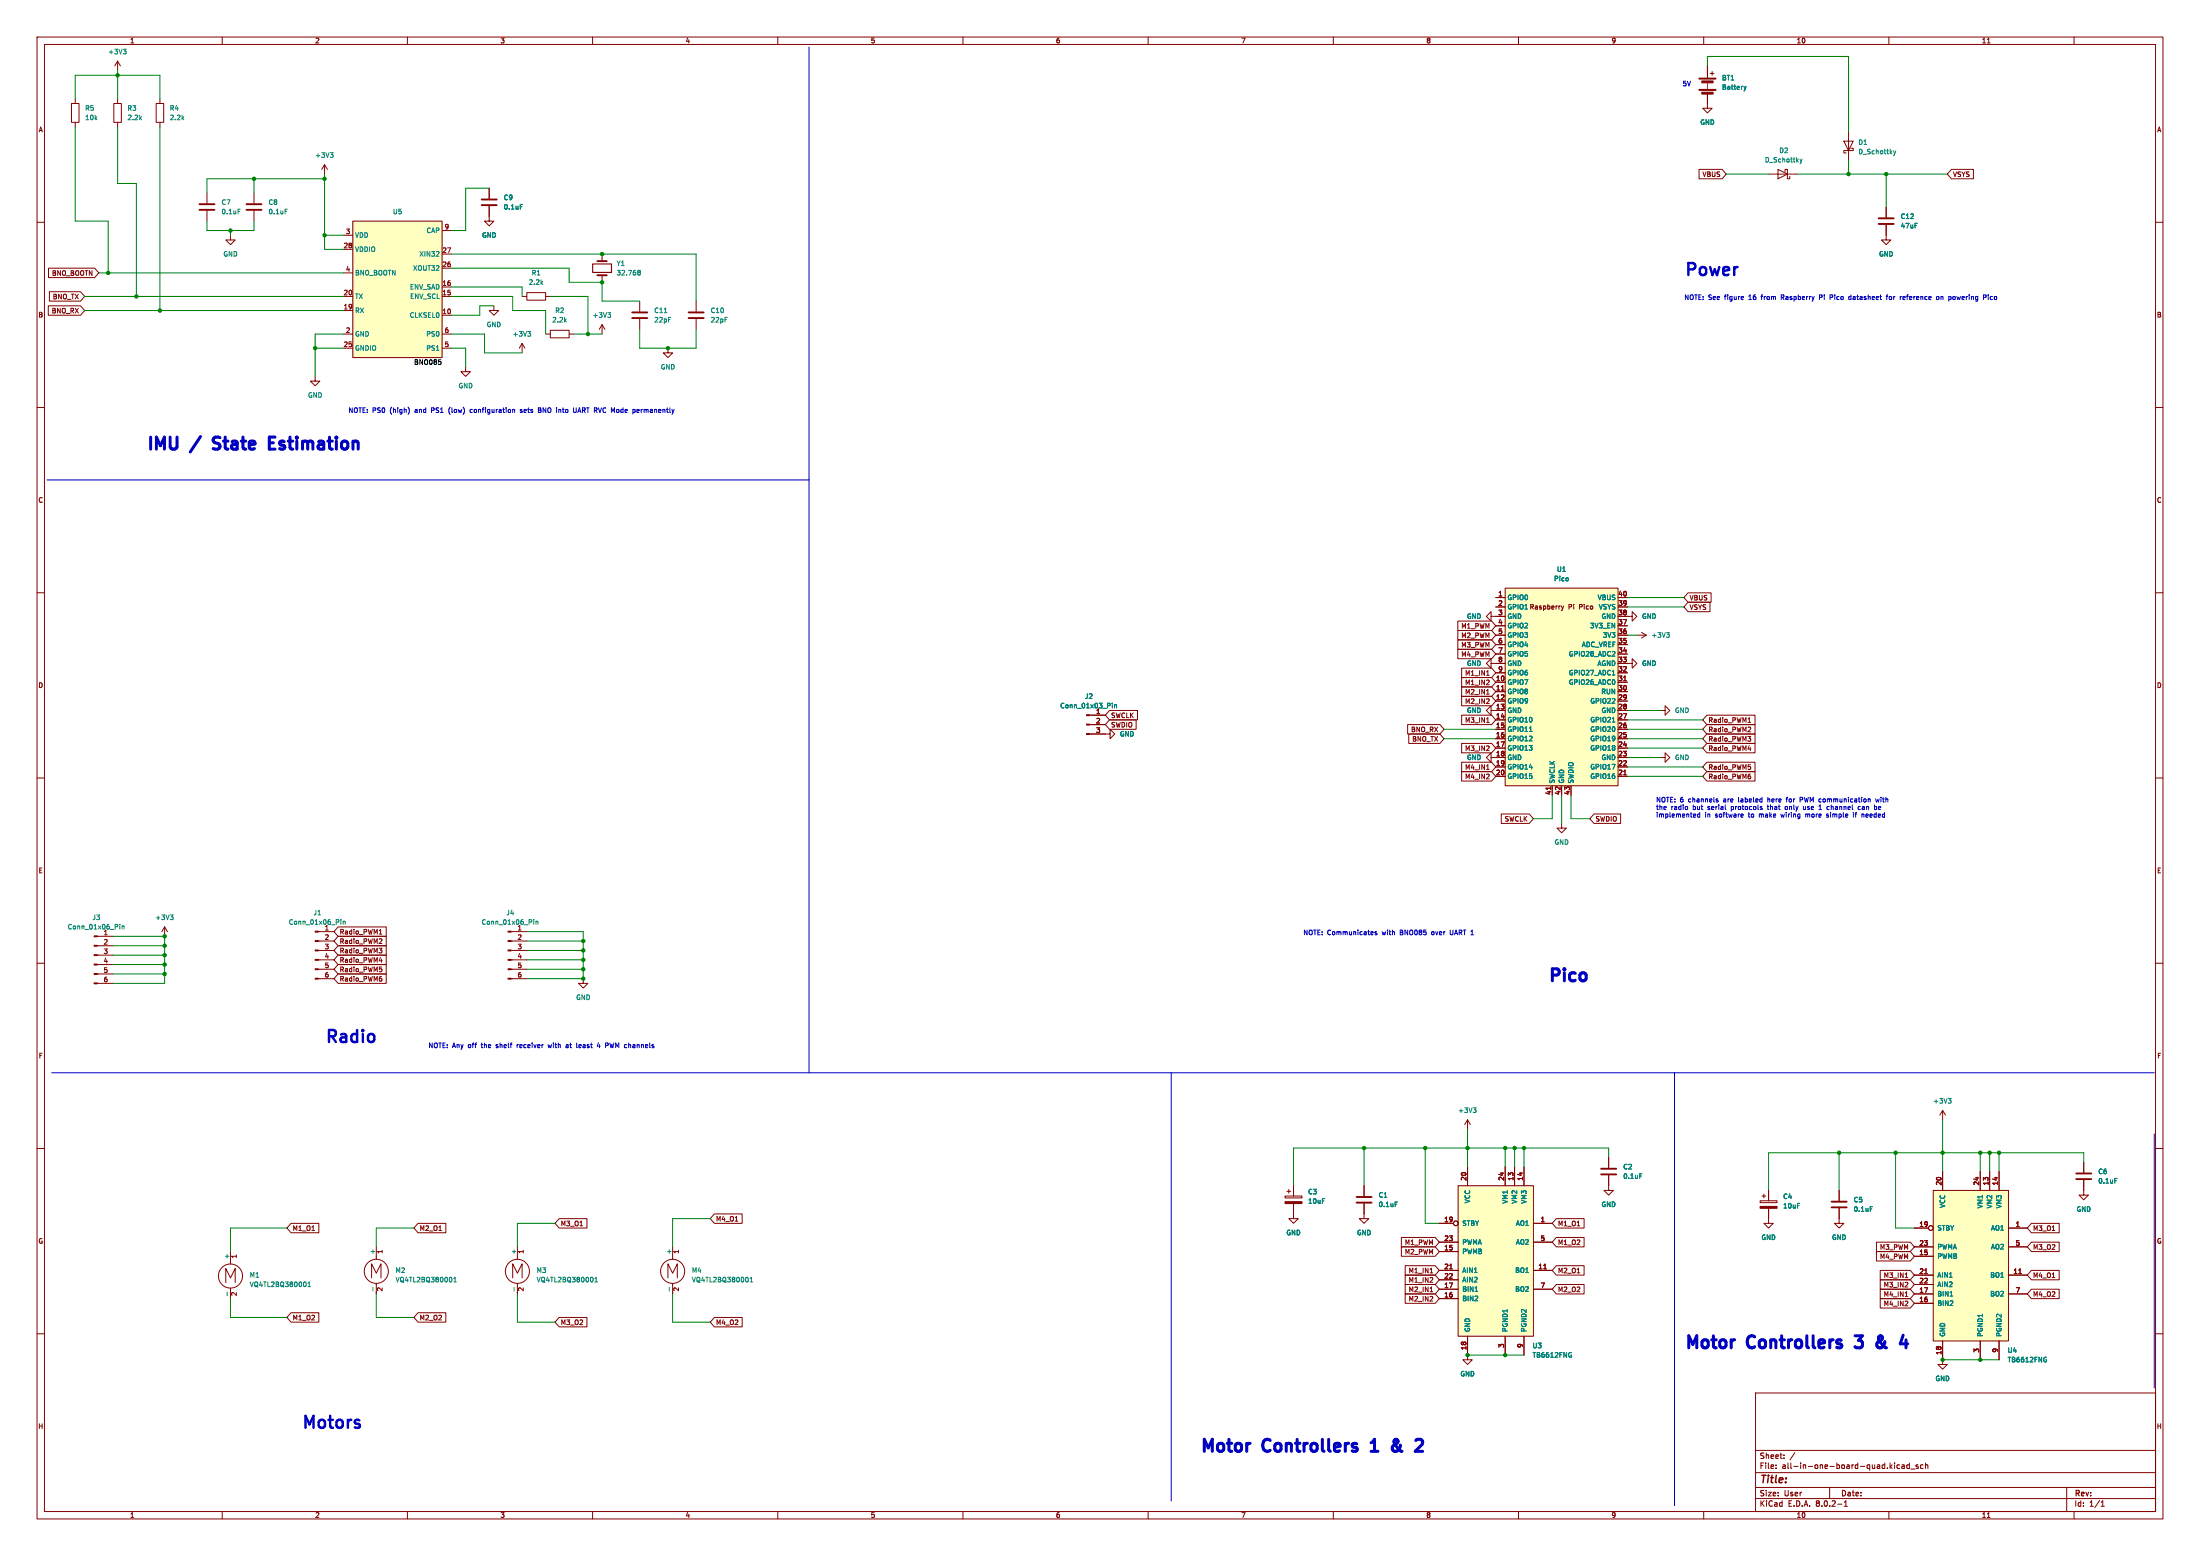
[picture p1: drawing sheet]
<svg xmlns="http://www.w3.org/2000/svg" width="594mm" height="420mm" viewBox="0 0 594 420" stroke-linecap="round" stroke-linejoin="round" font-family="sans-serif">
<g fill="none" stroke="#840000" stroke-width=".27">
<path d="M10 10h574v400h-574zM12 12h570v396h-570zM60 10v2M110 10v2M160 10v2M210 10v2M260 10v2M310 10v2M360 10v2M410 10v2M460 10v2M510 10v2"/>
<path d="M536.6 11.6h.7M560 10v2M10 60h2M582 60h2M10 110h2M582 110h2M10 160h2M582 160h2M439.4 179.1h1.3v-1.3l1.3 1.3-1.3 1.2v-1.2M439.4 166.4h1.3v-1.3l1.3 1.3-1.3 1.2v-1.2M442 171.5h2.5M443.2 170.7l1.3 .8"/>
<path d="M444.5 171.5l-1.3 .7M294.2 198.1h5.5v-1.2l1.3 1.2-1.3 1.3v-1.3M294.2 195.6h4.2M294.2 193h4.2M448.3 191.8h1.3v-1.3l1.2 1.3-1.2 1.2v-1.2M10 210h2M448.3 204.5h1.3v-1.3l1.2 1.3-1.2 1.2v-1.2M582 210h2M10 260h2M44.4 250.2l-.7 1.3M44.4 250.2v2.5M44.4 250.2l.8 1.3"/>
<path d="M582 260h2M157.5 264.2v1.2h1.2l-1.2 1.3-1.3-1.3h1.3M10 310h2M562.6 318.5v4.1h1.3l-1.3 1.3-1.3-1.3h1.3M562.6 313.7v2.8M582 310h2M62.2 337.8v3.4M101.6 336.6v3.3M139.7 336.6v3.3M61 346.2v-3.8l1.2 2.5 1.3-2.5v3.8M62.2 347.7v2.8M100.3 344.9v-3.8l1.3 2.6 1.3-2.6v3.8"/>
<path d="M101.6 346.4v2.9M138.4 344.9v-3.8l1.3 2.6 1.3-2.6v3.8M139.7 346.4v2.9M10 360h2M474 376h108v32h-108zM582 360h2M474 397.5h108M474 391.5h108M479.5 396.2v.2M479.5 395.4v.2M481.7 393.5v.2M481.7 392.7v.2"/>
<path d="M484.6 392.1l-1.3 1.9M511.5 394.9v.1M511.5 395.4v1M512.9 395.4h-.4l-.3 .3 .1 .6h.6M513.5 395.4h.6l.1 1M514.2 395.7l-.7 .3 .2 .4 .5-.1M515.5 395.4h-.4l-.3 .3 .2 .6h.5M515.5 394.9v1.5M515.9 396.5h1.1M517.9 395.4h-.4l-.2 .2 .1 .2 .5 .1v.4h-.6M519.2 395.4h-.4l-.3 .3 .2 .6h.5M519.9 395.5l.6-.1v1"/>
<path d="M519.9 394.9v1.5M60 408v2M110 408v2M160 408v2M210 408v2M260 408v2M310 408v2M360 408v2M410 408v2M460 408v2M474 404.5h108M474 401.5h108"/>
<path d="M494 401.5v3M496.2 406h1.1M498 406.6h.8M498 405.5l.4-.4v1.5M510 408v2M536.6 409.6h.7M558 401.5v6.5M560 408v2M567.3 406.6h.9M567.3 405.5l.4-.4v1.5"/>
<circle cx="62.2" cy="344.4" r="3.3"/>
<circle cx="101.6" cy="343.2" r="3.3"/>
<circle cx="139.7" cy="343.2" r="3.3"/>
</g>
<g fill="#840000" stroke="#840000" stroke-width=".27">
<path d="M293.4 198h.8v.2h-.8z"/>
<path d="M293.4 195.5h.8v.2h-.8z"/>
<path d="M293.4 192.9h.8v.3h-.8z"/>
</g>
<g fill="none" stroke="#008484" stroke-width=".27">
<path d="M449.9 170.8h.8l-.4 .4M450.5 171.2l.2 .3-.2 .5M300.3 189.8v.1M300.3 190.2v.9M300.9 190.2v.9M300.9 190.4l.5-.1 .1 .8M46 247h.7l-.4 .4M46.5 247.4l.2 .3-.2 .5M571 318.1h.6M61.3 348.8v.9M82.6 346.3v.7M83.1 347.3h.8"/>
<path d="M83.1 346.4l.4-.4v1.3M100.7 347.5v1M122 345v.8M122.5 346h.7M122.5 345.1l.4-.4v1.3M138.8 347.5v1M160.1 345v.8M160.6 346h.7M160.6 345.1l.4-.4v1.3"/>
</g>
<path d="M560.6 318.3h4M560.6 316.7h4" fill="none" stroke="#840000" stroke-width=".51"/>
<path d="M522 321.3h20.3v40.7h-20.3z" fill="#ffffc2"/>
<g fill="none" stroke="#840000" stroke-width=".27">
<path d="M132.1 55.6v4.1h1.2l-1.2 1.3-1.3-1.3h1.3M132.1 50.8v2.8M142.2 79h5.1v2h-5.1zM141 80h1.2M147.3 80h1.3M402.6 179.1v-1.3l-1.3 1.3 1.3 1.2v-1.2h1.3M86 259.1h4.2M86 256.5h4.2M86 254h4.2M86 251.5h4.2M138 259.1h4.2M138 256.5h4.2"/>
<path d="M138 254h4.2M138 251.5h4.2M86 264.2h4.2M86 261.6h4.2M138 264.2h4.2M138 261.6h4.2M524.5 299.7v2.6M524.5 299.7l-.8 1.3M524.5 299.7l.8 1.3M524.5 316.2v5.1M534.7 316.2v5.1M537.2 316.2v5.1"/>
<path d="M539.7 316.2v5.1M475.2 324.1h4.6v.5h-4.6zM475.7 322.8h1.1M476.2 322.3v1M477.5 326.1v4.1h1.3l-1.3 1.3-1.3-1.3h1.3M477.5 321.3v2.8M496.6 326.1v4.1h1.2l-1.2 1.3-1.3-1.3h1.3M496.6 321.3v2.8M516.9 331.5h3.8M516.9 339.1h5.1M516.9 336.6h5.1M522 321.3h20.3v40.7h-20.3z"/>
<path d="M542.3 331.5h5.1M542.3 336.6h5.1M516.9 344.2h5.1M516.9 351.8h5.1M516.9 349.3h5.1M516.9 346.7h5.1M519.7 343.8h.7M542.3 344.2h5.1M542.3 349.3h5.1M545.1 343.8h.7M524.5 362v6.3h1.3l-1.3 1.3-1.3-1.3h1.3M534.7 362v5"/>
<path d="M539.7 362v5"/>
<circle cx="521.3" cy="331.5" r=".63"/>
</g>
<g fill="none" stroke="#008484" stroke-width=".27">
<path d="M140.5 55.2h.6M92 248.2v.2M92 248.7v.8M92.6 248.8l.5-.1 .1 .8M92.6 248.7v.8M144.1 248.2v.2M144.1 248.7v.8M144.7 248.7v.8M144.7 248.8l.5-.1 .1 .8M526 296.5h.8l-.4 .5M526.6 297l.2 .2-.2 .6M505 325.7h.6"/>
<path d="M526.5 349.8h.8M552.2 366.3l.3 .1M552.3 367.1h.3v.4l-.3 .1"/>
</g>
<path d="M130 53.8h4.1M130 55.4h4.1M494.5 325.9h4.1M494.5 324.4h4.1" fill="none" stroke="#840000" stroke-width=".51"/>
<g fill="#840000" stroke="#840000" stroke-width=".27">
<path d="M475.2 325.6h4.6v.5h-4.6z"/>
<path d="M137.2 264h.8v.3h-.8z"/>
<path d="M137.2 261.5h.8v.2h-.8z"/>
<path d="M137.2 259h.8v.2h-.8z"/>
<path d="M137.2 256.4h.8v.3h-.8z"/>
<path d="M137.2 253.9h.8v.2h-.8z"/>
<path d="M137.2 251.3h.8v.3h-.8z"/>
<path d="M85.1 264h.9v.3h-.9z"/>
<path d="M85.1 261.5h.9v.2h-.9z"/>
<path d="M85.1 259h.9v.2h-.9z"/>
<path d="M85.1 256.4h.9v.3h-.9z"/>
<path d="M85.1 253.9h.9v.2h-.9z"/>
<path d="M85.1 251.3h.9v.3h-.9z"/>
</g>
<path d="M95.2 59.7h24.2v36.8h-24.2z" fill="#ffffc2"/>
<g fill="none" stroke="#840000" stroke-width=".27">
<path d="M95.2 59.7h24.2v36.8h-24.2zM92.7 67.3h2.5M92.7 63.5h2.5M92.7 73.7h2.5M119.4 77.5h2.5M119.4 72.4h2.5M119.4 68.6h2.5M119.4 62.2h2.5M92.7 80h2.5M92.7 83.8h2.5M92.7 90.2h2.5M92.7 94h2.5"/>
<path d="M119.4 85.1h2.5M119.4 80h2.5M119.4 90.2h2.5M119.4 94h2.5M402.6 166.4v-1.3l-1.3 1.3 1.3 1.2v-1.2h1.3M402.6 191.8v-1.3l-1.3 1.3 1.3 1.2v-1.2h1.3M349.2 327.7v1.2h1.3l-1.3 1.3-1.2-1.3h1.2M368.3 324.9v4h1.3l-1.3 1.3-1.3-1.3h1.3M368.3 320v2.8"/>
</g>
<path d="M118.4 97.1h.6M119 97.6v.7" fill="none" stroke="#000" stroke-width=".27"/>
<path d="M366.3 324.6h4M366.3 323.1h4" fill="none" stroke="#840000" stroke-width=".51"/>
<path d="M376.7 324.4h.6" fill="none" stroke="#008484" stroke-width=".27"/>
<path d="M406.4 158.8h30.5v53.3h-30.5z" fill="#ffffc2"/>
<g fill="none" stroke="#840000" stroke-width=".27">
<path d="M162.6 68.6v1.9M162.6 74.3v1.9M188 81.3v2.8M188 86.1v2.8M406.4 158.8h30.5v53.3h-30.5zM403.9 161.3h2.5M403.9 163.8h2.5M403.9 166.4h2.5M403.9 179.1h2.5M403.9 176.5h2.5M403.9 174h2.5M403.9 171.5h2.5"/>
<path d="M403.9 168.9h2.5M421.6 163.6l.3 .8M421.9 164.4l-.3 .4M422.2 163.6l-.3 .8M436.9 161.3h2.5M436.9 163.8h2.5M436.9 166.4h2.5M436.9 179.1h2.5M436.9 176.5h2.5M436.9 174h2.5M436.9 171.5h2.5M436.9 168.9h2.5"/>
<path d="M403.9 184.2h2.5M403.9 186.7h2.5M403.9 189.2h2.5M403.9 191.8h2.5M403.9 194.3h2.5M403.9 196.9h2.5M403.9 199.4h2.5M403.9 181.6h2.5M405.4 186.3h.7M436.9 184.2h2.5M436.9 186.7h2.5M436.9 189.2h2.5"/>
<path d="M436.9 191.8h2.5M436.9 194.3h2.5M436.9 196.9h2.5M436.9 199.4h2.5M436.9 181.6h2.5M438.4 183.7h.7M402.6 204.5v-1.3l-1.3 1.3 1.3 1.2v-1.2h3.8M403.9 201.9h2.5M403.9 207h2.5M403.9 209.6h2.5M418.7 212.4v.7M419.1 212.1v2.5"/>
<path d="M421.6 212.1v2.5M424.2 212.1v2.5M436.9 201.9h2.5M436.9 204.5h2.5M436.9 207h2.5M436.9 209.6h2.5M438.4 209.1h.7M347 322.8h4.5v.5h-4.5zM347.5 321.6h1M348 321.1v1M349.2 320v2.8M349.2 324.9v2.8"/>
</g>
<path d="M172.3 73.5h.1M172.3 73h.3l.3 .2M172.4 73.5h.2M172.4 73.5l-.1 .1M172.6 73.5l.3 .3-.1 .3-.5 .1M172.9 73.2v.1M172.9 73.3l-.3 .2M412.9 197.4h.8M435.3 194.9h.7M435.3 182.2h.7" fill="none" stroke="#008484" stroke-width=".27"/>
<path d="M347 324.4h4.5v.5h-4.5z" fill="#840000" stroke="#840000" stroke-width=".27"/>
<path d="M161.3 74.3h2.5M161.3 70.5h2.5M185.9 85.9h4.1M185.9 84.3h4.1" fill="none" stroke="#840000" stroke-width=".51"/>
<path d="M160 71.2h5.1v2.3h-5.1z" fill="none" stroke="#840000" stroke-width=".3"/>
<path d="M393.7 320h20.3v40.7h-20.3z" fill="#ffffc2"/>
<g fill="none" stroke="#840000" stroke-width=".27">
<path d="M31.7 16.5v2.6M31.7 16.5l-.7 1.3M31.7 16.5l.8 1.3M461 17.8v3.3M461.8 19.8h1M462.3 19.3v1M19.3 27.9h2v5.1h-2zM20.3 26.7v1.2M20.3 33v1.3M30.7 27.9h2.1v5.1h-2.1zM31.7 26.7v1.2M31.7 33v1.3"/>
<path d="M42.2 27.9h2v5.1h-2zM43.2 26.7v1.2M43.2 33v1.3M461 25.4v3.8h1.3l-1.3 1.3-1.3-1.3h1.3M461 22.6v.3M461 23.1v.3M461 23.6v.3M497.8 38.1h2.6l-1.3 2.5zM499.1 35.6v7.6M55.9 52.1v2.8M55.9 56.9v2.8M68.6 52.1v2.8"/>
<path d="M68.6 56.9v2.8M87.6 44.5l-.7 1.2M87.6 44.5v2.5M87.6 44.5l.8 1.2M132.1 50.8v2.8M132.1 55.6v2.8M458.7 45.7h6.3l1.1 1.3-1.1 1.3h-6.3zM477.5 47h7.6M480.1 45.7l2.5 1.3-2.5 1.3zM482 46.4v-.7h.6v2.6h.6v-.7M499.7 40h.7v.6h-2.6v.7h.7M509.3 55.9v2.8"/>
<path d="M526.9 45.7h5.9v2.6h-5.9l-1.1-1.3zM13.1 72.4h12.5l1.1 1.3-1.1 1.2h-12.5zM13.3 78.7h8.4l1.2 1.3-1.2 1.3h-8.4zM62.2 63.5v1.3h1.3l-1.3 1.2-1.2-1.2h1.2M509.3 60.7v4.1h1.2l-1.2 1.2-1.3-1.2h1.3M13 82.6h8.7l1.2 1.2-1.2 1.3h-8.7zM125.7 99.1v1.2h1.3l-1.3 1.3-1.2-1.3h1.2M133.3 82.6v1.2h1.3l-1.3 1.3-1.2-1.3h1.2M141 92.7l-.8 1.3M141 92.7v2.6M141 92.7l.7 1.3M147.3 90.2h1.3"/>
<path d="M148.6 89.2h5.1v2h-5.1zM153.7 90.2h1.2M162.6 87.6l-.8 1.3M162.6 87.6v2.6M162.6 87.6l.7 1.3M172.7 81.3v2.8M172.7 86.1v2.8M180.3 94v1.3h1.3l-1.3 1.2-1.2-1.2h1.2M85.1 101.6v1.3h1.3l-1.3 1.2-1.3-1.2h1.3M393.6 175.3h9.1l1.2 1.2-1.2 1.3h-9.1zM393.6 170.2h9.1l1.2 1.3-1.2 1.2h-9.1zM393.6 167.6h9.1l1.2 1.3-1.2 1.3h-9.1z"/>
<path d="M393.6 172.7h9.1l1.2 1.3-1.2 1.3h-9.1zM403.9 161.3h2.5M403.9 163.8h2.5M403.9 166.4h2.5M403.9 179.1h2.5M403.9 176.5h2.5M403.9 174h2.5M403.9 171.5h2.5M403.9 168.9h2.5M436.9 161.3h2.5M436.9 163.8h2.5M436.9 166.4h2.5"/>
<path d="M436.9 179.1h2.5M436.9 176.5h2.5M436.9 174h2.5M436.9 171.5h2.5M436.9 168.9h2.5M455.8 162.6h5.9v2.5h-5.9l-1.1-1.3zM455.8 160h6.2v2.6h-6.2l-1.1-1.3zM294.6 193h3.8M294.6 195.6h3.8M294.6 198.1h3.8M299.6 194.3h7.2v2.6h-7.2l-1.2-1.3zM299.6 191.8h7.5v2.5h-7.5l-1.2-1.3z"/>
<path d="M380.1 195.6h8.7l1.1 1.3-1.1 1.2h-8.7zM380.4 198.1h8.4l1.1 1.3-1.1 1.3h-8.4zM394.6 188h8.1l1.2 1.2-1.2 1.3h-8.1zM394.6 185.4h8.1l1.2 1.3-1.2 1.3h-8.1zM394.6 193h8.1l1.2 1.3-1.2 1.3h-8.1zM394.6 180.3h8.1l1.2 1.3-1.2 1.3h-8.1zM394.6 182.9h8.1l1.2 1.3-1.2 1.2h-8.1zM401.4 187.4h.7M401.4 195h.7M401.4 182.3h.7M403.9 184.2h2.5M403.9 186.7h2.5"/>
<path d="M403.9 189.2h2.5M403.9 191.8h2.5M403.9 194.3h2.5M403.9 196.9h2.5M403.9 199.4h2.5M403.9 181.6h2.5M405.4 186.3h.7M436.9 184.2h2.5M436.9 186.7h2.5M436.9 189.2h2.5M436.9 191.8h2.5M436.9 194.3h2.5"/>
<path d="M436.9 196.9h2.5M436.9 199.4h2.5M436.9 181.6h2.5M438.4 183.7h.7M460.9 193h13v2.6h-13l-1.2-1.3zM460.9 195.6h13v2.5h-13l-1.2-1.2zM460.9 198.1h13v2.6h-13l-1.2-1.3zM471.9 198.8h.8l-.4 .5M472 195h.7M472.6 196.3v.5l-.7 .7h.8M472.6 199.4v.5M394.6 205.7h8.1l1.2 1.3-1.2 1.3h-8.1z"/>
<path d="M394.6 200.7h8.1l1.2 1.2-1.2 1.3h-8.1zM394.6 208.3h8.1l1.2 1.3-1.2 1.2h-8.1zM401.4 207.7h.7M403.9 201.9h2.5M403.9 204.5h2.5M403.9 207h2.5M403.9 209.6h2.5M405.3 219.7h7.6l1.1 1.3-1.1 1.3h-7.6zM418.7 212.4v.7M419.1 212.1v2.5M421.6 212.1v2.5M424.2 212.1v2.5"/>
<path d="M430.4 219.7h7.2v2.6h-7.2l-1.1-1.3zM436.9 201.9h2.5M436.9 204.5h2.5M436.9 207h2.5M436.9 209.6h2.5M438.4 209.1h.7M460.9 208.3h13v2.5h-13l-1.2-1.2zM460.9 205.7h13v2.6h-13l-1.2-1.3zM460.9 200.7h13v2.5h-13l-1.2-1.3zM472 202.2h.8M472 206.4h.6M472.6 209.5v.7"/>
<path d="M472.6 207v.6M421.6 222.3v1.2h1.3l-1.3 1.3-1.2-1.3h1.2M26.3 257.8h4.2M26.3 255.3h4.2M26.3 252.7h4.2M91.3 257.8h13v2.6h-13l-1.1-1.3zM91.3 250.2h13v2.5h-13l-1.1-1.2zM91.3 255.3h13v2.5h-13l-1.1-1.3zM91.3 252.7h13v2.6h-13l-1.1-1.3zM102.3 255.9h.8l-.4 .5M102.4 259.3h.8M102.4 252.1h.7"/>
<path d="M103 253.5l.1 .4-.8 .8h.8M103 256.5v.6M26.3 265.4h4.2M26.3 262.9h4.2M26.3 260.4h4.2M91.3 260.3h13v2.6h-13l-1.1-1.3zM91.3 262.9h13v2.5h-13l-1.1-1.2zM102.5 261h.6M103 261.6v.6M103 264.1v.7M396.2 302.3v2.5M396.2 315v5"/>
<path d="M396.2 302.3l-.7 1.2M396.2 302.3l.8 1.2M406.4 315v5M408.9 315v5M411.5 315v5M434.3 317.2v4.1h1.3l-1.3 1.3-1.2-1.3h1.2M434.3 312.4v2.8M524.5 316.2v5.1M534.7 316.2v5.1M537.2 316.2v5.1M539.7 316.2v5.1M562.6 313.7v2.8"/>
<path d="M562.6 318.5v2.8M78.6 330.2h7.5v2.5h-7.5l-1.1-1.2zM112.9 330.2h7.5v2.5h-7.5l-1.1-1.2zM151 328.9h7.5v2.6h-7.5l-1.1-1.3zM181.6 336.6v3.3M192.9 327.7h7.5v2.5h-7.5l-1.1-1.3zM349.2 320v2.8M349.2 324.9v2.8M368.3 320v2.8M368.3 324.9v2.8M378.4 336.5h9.1l1.1 1.3-1.1 1.3h-9.1zM378.4 334h9.1l1.1 1.3-1.1 1.3h-9.1z"/>
<path d="M388.6 330.2h3.8M388.6 337.8h5.1M388.6 335.3h5.1M393.7 320h20.3v40.7h-20.3zM414 330.2h5.1M414 335.3h5.1M420.2 328.9h7.5v2.6h-7.5l-1.1-1.3zM420.2 334h7.5v2.6h-7.5l-1.1-1.3zM477.5 321.3v2.8M477.5 326.1v2.8M496.6 321.3v2.8M496.6 326.1v2.8"/>
<path d="M506.6 335.3h9.2l1.1 1.3-1.1 1.2h-9.2zM506.6 337.8h9.2l1.1 1.3-1.1 1.3h-9.2zM516.9 331.5h3.8M516.9 339.1h5.1M516.9 336.6h5.1M542.3 331.5h5.1M542.3 336.6h5.1M548.5 330.2h7.5v2.5h-7.5l-1.1-1.2zM548.5 335.3h7.5v2.5h-7.5l-1.1-1.2zM78.6 354.3h7.5v2.6h-7.5l-1.1-1.3zM112.9 354.3h7.5v2.6h-7.5l-1.1-1.3zM151 355.6h7.5v2.5h-7.5l-1.1-1.2z"/>
<path d="M180.3 344.9v-3.8l1.3 2.6 1.3-2.6v3.8M181.6 346.4v2.9M192.9 355.6h7.5v2.5h-7.5l-1.1-1.2zM379.4 349.2h8.1l1.1 1.3-1.1 1.3h-8.1zM379.4 346.7h8.1l1.1 1.3-1.1 1.3h-8.1zM379.4 341.6h8.1l1.1 1.3-1.1 1.3h-8.1zM379.4 344.2h8.1l1.1 1.2-1.1 1.3h-8.1zM386.1 348.7h.7M386.1 343.6h.7M388.6 342.9h5.1M388.6 350.5h5.1M388.6 348h5.1"/>
<path d="M388.6 345.4h5.1M391.4 342.5h.7M414 342.9h5.1M414 348h5.1M416.8 342.5h.7M420.2 346.7h7.5v2.6h-7.5l-1.1-1.3zM420.2 341.6h7.5v2.6h-7.5l-1.1-1.3zM507.7 348h8.1l1.1 1.3-1.1 1.2h-8.1zM507.7 342.9h8.1l1.1 1.3-1.1 1.2h-8.1zM507.7 345.4h8.1l1.1 1.3-1.1 1.3h-8.1zM507.7 350.5h8.1l1.1 1.3-1.1 1.3h-8.1zM514.4 349.9h.7"/>
<path d="M514.4 344.8h.7M516.9 344.2h5.1M516.9 351.8h5.1M516.9 349.3h5.1M516.9 346.7h5.1M519.7 343.8h.7M542.3 344.2h5.1M542.3 349.3h5.1M545.1 343.8h.7M548.5 342.9h7.5v2.5h-7.5l-1.1-1.2zM548.5 348h7.5v2.5h-7.5l-1.1-1.2zM396.2 360.7v6.3h1.3l-1.3 1.3-1.2-1.3h1.2"/>
<path d="M406.4 360.7v5.1M411.5 360.7v5.1M524.5 362v5M534.7 362v5M539.7 362v5"/>
<circle cx="393.1" cy="330.2" r=".63"/>
<circle cx="521.3" cy="331.5" r=".63"/>
<circle cx="181.6" cy="343.2" r="3.3"/>
</g>
<g fill="none" stroke="#008484" stroke-width=".27">
<path d="M33.3 13.3h.7l-.4 .5M33.8 13.8l.2 .2-.2 .5M470.9 23.3l.3 .8M471.2 24.1l-.2 .4M471.5 23.3l-.3 .8M64.3 56.5h.6M77 56.5h.6M89.1 41.2h.8l-.4 .5M89.7 41.7l.2 .2-.2 .6M140.5 55.2h.6M486 42.9l.3 .9M486.3 43.8l-.3 .4"/>
<path d="M486.6 42.9l-.3 .9M511.3 40.7l.3 .8M511.6 41.5l-.3 .5M511.9 40.7l-.3 .8M142.5 89.5h.8l-.5 .5M143 90l.3 .2-.3 .5M164.1 84.4h.8l-.5 .5M164.6 84.9l.3 .2-.3 .6M179.4 84.4h.7M300.3 189.8v.1M300.3 190.2v.9M300.9 190.2v.9"/>
<path d="M300.9 190.4l.5-.1 .1 .8M412.9 197.4h.8M435.3 194.9h.7M435.3 182.2h.7M32.4 249.5v.1M32.4 249.9v.9M33 249.9v.9M33 250h.4l.1 .8M397.8 299h.7l-.4 .5M398.3 299.5l.2 .3-.2 .5M442.7 316.8h.6M571 318.1h.6"/>
<path d="M376.7 324.4h.6M505 325.7h.6M180.7 347.5v1M202 345v.8M202.5 346h.8M202.5 345.1l.4-.4v1.3M398.3 348.6h.7M526.5 349.8h.8M423.9 365.1h.3M424.1 365.8h.2v.4l-.2 .1M552.2 366.3l.3 .1M552.3 367.1h.3v.4l-.3 .1"/>
</g>
<path d="M53.8 56.6h4.1M53.8 55.1h4.1M66.5 56.6h4.1M66.5 55.1h4.1M507.2 58.9h4.1M507.2 60.5h4.1M170.7 85.9h4.1M170.7 84.3h4.1M432.3 317h4.1M432.3 315.5h4.1" fill="none" stroke="#840000" stroke-width=".51"/>
<g fill="#840000" stroke="#840000" stroke-width=".27">
<path d="M458.7 24.1h4.6v.3h-4.6z"/>
<path d="M458.7 21.1h4.6v.2h-4.6z"/>
<path d="M459.5 24.9h3v.5h-3z"/>
<path d="M459.5 21.8h3v.6h-3z"/>
<path d="M25.4 265.3h.9v.3h-.9z"/>
<path d="M25.4 262.8h.9v.2h-.9z"/>
<path d="M25.4 260.2h.9v.3h-.9z"/>
<path d="M25.4 257.7h.9v.2h-.9z"/>
<path d="M25.4 255.1h.9v.3h-.9z"/>
<path d="M25.4 252.6h.9v.3h-.9z"/>
</g>
<g fill="none" stroke="#0000c2" stroke-width=".27">
<path d="M218.4 12.7v276.9M481.4 79.6h-.5v1.3M491.8 79.6h-.5v1.3M494.1 79.6l.6 .1M499.8 79.6v1.3M509.7 79.6l-.3 .2v1.1M535.6 79.6h.4l.3 .2-.1 .4-.6 .1M536.8 79.6v.1M480.9 80.3h.5M491.3 80.3h.5M494.7 80.2l-.6 .1M499.8 80.1l-.4-.1-.2 .3 .1 .5h.5"/>
<path d="M509.2 80h.5M510.3 80l-.2 .3 .2 .6M514.2 80l-.4 .2v.6l.4 .1M514.4 80.3l-.6 .1M522.9 80.1h.6l-.1 .7-.5-.1zM524.1 80v.9M524.2 80l-.1 .1M527.8 80.1l-.3-.1-.2 .3v.4l.5 .1M536.8 80v.9M110.4 110.3v1.2M121.3 110.3v1.2M127.4 110.5l-.5 .2 .1 .5 .4 .1"/>
<path d="M138.4 110.6h.5l.1 .7M140.9 110.6l-.3-.1-.1 .2 .5 .4M141 111.2l-.2 .1h-.3M145.4 110.1h.4l.2 .2-.2 .4 .3 .4-.3 .2h-.4zM145.4 110.7h.4M151.2 110.5l-.3 .1M155.6 110.1l-.1 1.1-.5 .1M156.4 110.1l-.4 1.2M172 111.3h.5M172 110.6l.4-.1 .2 .3-.6 .1M12.7 129.5h205.7M455.6 217.8v.6"/>
<path d="M457.7 219.7l.1 .3-.6 .1M458.9 219.3v1.3M458.9 219.8l-.3-.1-.3 .3 .1 .5h.5M463.5 216.1l.4 .2-.4 .2M463.5 215.6l.3 .1M470.2 219.7l.4 .1 .1 .2-.6 .1M475.4 218.1l.4 .2-.4 .2M475.4 217.7h.3M477.1 217.7h.5M477.3 215.2v1.3M477.3 217.3l.1 1.2M477.5 215.6l-.2 .2"/>
<path d="M480.8 219.7l.3 .9M482.2 215.6h.5M482.4 217.7l-.4 .2v.5l.4 .1M482.7 215.2l-.3 .2v1.1M486.6 215.3l-.6-.1v1.3M486.6 215.8l-.6 .1M486.9 217.7l.1 .8 .5-.1M487.5 219.7v.9M487.9 219.7l-.4 .1M491.1 218.5h.7M491.3 217.4l.2-.1v1.2M493.5 217.7h.4"/>
<path d="M493.6 219.8l-.3-.1-.1 .3 .5 .3M493.9 218.5h-.4M500.4 219.3v.1M500.4 219.7v.9M500.8 219.7h.5M501.2 219.3l-.2 .2v1.1M502.3 217.7h-.4l-.2 .2 .1 .6h.5M502.8 218.1v.4M503.1 219.7l.2 .2v.7M504.8 215.6l.2 .2v.7M506.4 215.6l.2 .9 .3-.6 .2 .6 .3-.9M507.6 217.7l-.4 .2 .1 .6h.3"/>
<path d="M507.8 218l-.6 .1M457.8 220.5l-.1 .1M470.6 220.5l-.4 .1M493.7 220.4l-.2 .2-.3-.1M370.6 251.5l.2 .3-.6 .1M370.7 252.3h-.1M371.7 251.5l-.5 .2 .5 .3v.3h-.5M391.6 251v1.1l.2 .2M14 289.6h567.7M139.6 281.9v.9M139.9 281.9l-.3 .3M148 281.9l.2 .9 .2-.6"/>
<path d="M152.9 282h.4M153.4 282.3l-.6 .2 .2 .3 .4-.1M156.5 281.9l-.2 .2 .2 .7M156.9 282.3l-.6 .1M161.6 281.5l-.3 .9h.8M161.9 281.9v.9M164.7 281.5l.3 1.3M316.2 289.6v115.5M452.1 289.6v116.8M581.7 306.1v68.6"/>
</g>
<g fill="none" stroke="#0000c2" stroke-width=".81">
<path d="M58.9 118h-.7a.79 .79 0 0 0-.7 .8 .79 .79 0 0 0 .7 .7l.6 .2M72.7 119.5h1.1M74.3 118h-1.6v3.2h1.6M75.7 119.2l-.2 .3 .2 .5M57.5 121.1l1.3 .1M75.5 121.1l.3 .1M500.8 360.5h2.1l-1.1 1.3h.4M500.8 363.5l.5 .3h.9M507.2 361l.5-.5 .4 .2a.6 .6 0 0 1-.1 .9l-1 .7M507.2 361.3l1.2 1.9 1 .6M508.9 362.1a1.41 1.41 0 0 1-1.9 1.5M370.2 391.7h1.9"/>
<path d="M370.2 389.4l.9-.9v3.2M378.1 390a1.41 1.41 0 0 1-1.9 1.6 .88 .88 0 0 1 0-1.4l1-.6a.6 .6 0 0 0 .1-1l-.3-.1-.5 .1a1.21 1.21 0 0 0 .3 1.6l1.3 1.4 .5 .1"/>
</g>
<g fill="none" stroke="#008400" stroke-width=".27">
<path d="M31.7 19.1v7.6M461 17.8v-2.6h38.1v20.4M20.3 26.7v-6.4h22.9v6.4M20.3 34.3v25.4h8.9v14M31.7 34.3v15.2h5.1v30.5M43.2 34.3v49.5M55.9 59.7v2.5h12.7v-2.5M68.6 48.3v3.8M87.6 47v20.3h5.1M87.6 48.3h-31.7v3.8M132.1 50.8h-6.4v11.4h-3.8M466.1 47h11.4"/>
<path d="M485.1 47h40.7M499.1 43.2v3.8M509.3 47v8.9M26.7 73.7h66M62.2 62.2v1.3M87.6 63.5h5.1M121.9 72.4h31.8v3.8h8.9v5.1h10.1M121.9 77.5h19.1v2.5M121.9 68.6h66.1v12.7M22.9 80h69.8M22.9 83.8h69.8M85.1 94h7.6"/>
<path d="M92.7 90.2h-7.6v11.4M121.9 94h3.8v5.1M121.9 90.2h8.9v5.1h10.2M121.9 80h16.5v3.8h8.9v6.4M133.3 82.6h-3.8v2.5h-7.6M148.6 80h10.1v10.2M154.9 90.2h7.7M172.7 88.9v5.1h15.3v-5.1M439.4 171.5h2.6M439.4 161.3h15.3M439.4 163.8h15.3M389.9 199.4h14"/>
<path d="M389.9 196.9h14M439.4 199.4h20.3M439.4 191.8h8.9M439.4 196.9h20.3M439.4 194.3h20.3M419.1 214.6v6.4h-5.1M421.6 214.6v7.7M424.2 214.6v6.4h5.1M439.4 209.6h20.3M439.4 204.5h8.9M439.4 201.9h20.3M439.4 207h20.3"/>
<path d="M30.5 252.7h13.9v12.7h-13.9M30.5 255.3h13.9M30.5 257.8h13.9M142.2 251.5h15.3v12.7h-15.3M142.2 259.1h15.3M142.2 256.5h15.3M142.2 254h15.3M30.5 262.9h13.9M30.5 260.4h13.9M142.2 261.6h15.3M368.3 309.9v10.1M384.8 309.9v20.3h3.8"/>
<path d="M396.2 304.8v10.2M406.4 309.9v5.1M408.9 309.9v5.1M411.5 309.9v5.1M434.3 312.4v-2.5h-85.1v10.1M496.6 311.2v10.1M511.8 311.2v20.3h5.1M524.5 302.3v13.9M534.7 311.2v5M537.2 311.2v5M539.7 311.2v5M562.6 313.7v-2.5h-85.1v10.1"/>
<path d="M77.5 331.5h-15.3v6.3M111.8 331.5h-10.2v5.1M149.9 330.2h-10.2v6.4M191.8 328.9h-10.2v7.7M62.2 350.5v5.1h15.3M101.6 349.3v6.3h10.2M139.7 349.3v7.6h10.2M181.6 349.3v7.6h10.2M396.2 365.8h15.3M524.5 367h15.2"/>
</g>
<g fill="#008400" stroke="#008400" stroke-width=".27">
<circle cx="524.5" cy="367" r=".46"/>
<circle cx="534.7" cy="367" r=".46"/>
<circle cx="537.2" cy="311.2" r=".46"/>
<circle cx="539.7" cy="311.2" r=".46"/>
<circle cx="534.7" cy="311.2" r=".46"/>
<circle cx="524.5" cy="311.2" r=".46"/>
<circle cx="509.3" cy="47" r=".46"/>
<circle cx="499.1" cy="47" r=".46"/>
<circle cx="396.2" cy="365.8" r=".46"/>
<circle cx="406.4" cy="365.8" r=".46"/>
<circle cx="396.2" cy="309.9" r=".46"/>
<circle cx="384.8" cy="309.9" r=".46"/>
<circle cx="406.4" cy="309.9" r=".46"/>
<circle cx="408.9" cy="309.9" r=".46"/>
<circle cx="411.5" cy="309.9" r=".46"/>
<circle cx="511.8" cy="311.2" r=".46"/>
<circle cx="496.6" cy="311.2" r=".46"/>
<circle cx="44.4" cy="252.7" r=".46"/>
<circle cx="44.4" cy="257.8" r=".46"/>
<circle cx="44.4" cy="255.3" r=".46"/>
<circle cx="44.4" cy="260.4" r=".46"/>
<circle cx="44.4" cy="262.9" r=".46"/>
<circle cx="85.1" cy="94" r=".46"/>
<circle cx="43.2" cy="83.8" r=".46"/>
<circle cx="29.2" cy="73.7" r=".46"/>
<circle cx="36.8" cy="80" r=".46"/>
<circle cx="31.7" cy="20.3" r=".46"/>
<circle cx="87.6" cy="48.3" r=".46"/>
<circle cx="68.6" cy="48.3" r=".46"/>
<circle cx="87.6" cy="63.5" r=".46"/>
<circle cx="62.2" cy="62.2" r=".46"/>
<circle cx="157.5" cy="254" r=".46"/>
<circle cx="157.5" cy="261.6" r=".46"/>
<circle cx="157.5" cy="264.2" r=".46"/>
<circle cx="368.3" cy="309.9" r=".46"/>
<circle cx="157.5" cy="256.5" r=".46"/>
<circle cx="157.5" cy="259.1" r=".46"/>
<circle cx="162.6" cy="68.6" r=".46"/>
<circle cx="158.7" cy="90.2" r=".46"/>
<circle cx="162.6" cy="76.2" r=".46"/>
<circle cx="180.3" cy="94" r=".46"/>
</g>
<g font-size="4.5" fill="#0000c2">
<text x="454.7" y="74.7">Power</text>
<text x="39.4" y="121.7">IMU</text>
<text x="52.3" y="121.7">/</text>
<text x="60" y="121.7">State</text>
<text x="76.8" y="121.7">Estimation</text>
<text x="417.8" y="265.2">Pico</text>
<text x="87.6" y="281.7">Radio</text>
<text x="454.7" y="364.2">Motor</text>
<text x="472.4" y="364.2">Controllers</text>
<text x="503.4" y="364.2">3</text>
<text x="510.8" y="364.2">&amp;</text>
<text x="81.3" y="385.8">Motors</text>
<text x="323.8" y="392.2">Motor</text>
<text x="341.6" y="392.2">Controllers</text>
<text x="380" y="392.2">&amp;</text>
</g>
<text font-size="2.8" fill="#840000" x="475" y="400.9">Title:</text>
<g font-size="2.1" fill="#840000">
<text x="475" y="394">Sheet:</text>
<text x="475" y="396.7">File:</text>
<text x="481.1" y="396.7">all-in-one-board-quad.kicad_sch</text>
<text x="475" y="406.9">KiCad</text>
<text x="475" y="404.1">Size:</text>
<text x="481.7" y="404.1">User</text>
<text x="482.7" y="406.9">E.D.A.</text>
<text x="490.3" y="406.9">8.0.2-1</text>
<text x="497" y="404.1">Date:</text>
<text x="560" y="404.3">Rev:</text>
<text x="560" y="406.9">Id:</text>
<text x="564.1" y="406.9">1/1</text>
</g>
<g font-size="1.8" fill="#840000">
<text x="35" y="11.9">1</text>
<text x="85" y="11.9">2</text>
<text x="135" y="11.9">3</text>
<text x="185" y="11.9">4</text>
<text x="235" y="11.9">5</text>
<text x="285" y="11.9">6</text>
<text x="335" y="11.9">7</text>
<text x="385" y="11.9">8</text>
<text x="435" y="11.9">9</text>
<text x="485" y="11.9">10</text>
<text x="535" y="11.9">11</text>
<text x="10.3" y="35.9">A</text>
<text x="582.3" y="35.9">A</text>
<text x="459.6" y="47.9">VBUS</text>
<text x="527.2" y="47.9">VSYS</text>
<text x="93.3" y="63.2">3</text>
<text x="119.9" y="62">9</text>
<text x="92.7" y="67.1">28</text>
<text x="119.3" y="68.3">27</text>
<text x="13.9" y="74.6">BNO_BOOTN</text>
<text x="93.3" y="73.4">4</text>
<text x="119.3" y="77.2">16</text>
<text x="119.3" y="72.1">26</text>
<text x="14.2" y="81">BNO_TX</text>
<text x="92.7" y="83.6">19</text>
<text x="92.7" y="79.8">20</text>
<text x="119.3" y="79.8">15</text>
<text x="10.3" y="85.9">B</text>
<text x="13.8" y="84.8">BNO_RX</text>
<text x="93.3" y="89.9">2</text>
<text x="119.3" y="84.8">10</text>
<text x="119.9" y="89.9">6</text>
<text x="582.3" y="85.9">B</text>
<text x="92.7" y="93.7">25</text>
<text x="119.9" y="93.7">5</text>
<text x="10.3" y="135.9">C</text>
<text x="582.3" y="135.9">C</text>
<text x="404.4" y="161">1</text>
<text x="436.8" y="161">40</text>
<text x="404.4" y="163.6">2</text>
<text x="404.4" y="166.1">3</text>
<text x="406.9" y="164.7">GPIO1 Raspberry</text>
<text x="423.4" y="164.7">Pi</text>
<text x="426.5" y="164.7">Pico</text>
<text x="436.8" y="166.1">38</text>
<text x="436.8" y="163.6">39</text>
<text x="456.1" y="164.8">VSYS</text>
<text x="456.1" y="162.2">VBUS</text>
<text x="394.4" y="172.4">M2_PWM</text>
<text x="394.4" y="169.9">M1_PWM</text>
<text x="404.4" y="168.7">4</text>
<text x="404.4" y="171.2">5</text>
<text x="404.4" y="173.7">6</text>
<text x="436.8" y="173.7">35</text>
<text x="436.8" y="171.2">36</text>
<text x="436.8" y="168.7">37</text>
<text x="394.4" y="177.5">M4_PWM</text>
<text x="394.4" y="174.9">M3_PWM</text>
<text x="404.4" y="176.3">7</text>
<text x="404.4" y="178.8">8</text>
<text x="436.8" y="178.8">33</text>
<text x="436.8" y="176.3">34</text>
<text x="10.3" y="185.9">D</text>
<text x="395.5" y="182.6">M1_IN1</text>
<text x="395.5" y="185.1">M1_IN2</text>
<text x="403.8" y="183.9">10</text>
<text x="404.4" y="181.4">9</text>
<text x="436.8" y="183.9">31</text>
<text x="436.8" y="181.4">32</text>
<text x="582.3" y="185.9">D</text>
<text x="395.5" y="190.2">M2_IN2</text>
<text x="395.5" y="187.6">M2_IN1</text>
<text x="403.8" y="186.4">11</text>
<text x="403.8" y="189">12</text>
<text x="403.8" y="191.5">13</text>
<text x="436.8" y="191.5">28</text>
<text x="436.8" y="189">29</text>
<text x="436.8" y="186.4">30</text>
<text x="295.8" y="192.8">1</text>
<text x="295.8" y="195.3">2</text>
<text x="295.8" y="197.9">3</text>
<text x="299.9" y="196.5">SWDIO</text>
<text x="299.9" y="194">SWCLK</text>
<text x="380.9" y="197.8">BNO_RX</text>
<text x="395.5" y="195.3">M3_IN1</text>
<text x="403.8" y="194.1">14</text>
<text x="403.8" y="196.6">15</text>
<text x="436.8" y="196.6">26</text>
<text x="436.8" y="194.1">27</text>
<text x="461.2" y="195.3">Radio_PWM1</text>
<text x="461.2" y="197.8">Radio_PWM2</text>
<text x="381.2" y="200.3">BNO_TX</text>
<text x="395.5" y="202.9">M3_IN2</text>
<text x="403.8" y="199.1">16</text>
<text x="403.8" y="201.7">17</text>
<text x="436.8" y="201.7">24</text>
<text x="436.8" y="199.1">25</text>
<text x="461.2" y="200.3">Radio_PWM3</text>
<text x="461.2" y="202.9">Radio_PWM4</text>
<text x="395.5" y="208">M4_IN1</text>
<text x="403.8" y="204.2">18</text>
<text x="403.8" y="206.8">19</text>
<text x="403.8" y="209.3">20</text>
<text x="436.8" y="209.3">21</text>
<text x="436.8" y="206.8">22</text>
<text x="436.8" y="204.2">23</text>
<text x="461.2" y="208">Radio_PWM5</text>
<text x="395.5" y="210.5">M4_IN2</text>
<text x="418.8" y="214.7" transform="rotate(-90 418.8 214.7)">41</text>
<text x="421.4" y="214.7" transform="rotate(-90 421.4 214.7)">42</text>
<text x="423.9" y="214.7" transform="rotate(-90 423.9 214.7)">43</text>
<text x="461.2" y="210.5">Radio_PWM6</text>
<text x="406.2" y="221.9">SWCLK</text>
<text x="430.7" y="221.9">SWDIO</text>
<text x="10.3" y="235.9">E</text>
<text x="582.3" y="235.9">E</text>
<text x="27.9" y="255">2</text>
<text x="27.9" y="257.6">3</text>
<text x="87.6" y="253.7">2</text>
<text x="87.6" y="256.3">3</text>
<text x="91.6" y="252.4">Radio_PWM1</text>
<text x="91.6" y="257.5">Radio_PWM3</text>
<text x="91.6" y="255">Radio_PWM2</text>
<text x="139.6" y="253.7">2</text>
<text x="139.6" y="256.3">3</text>
<text x="27.9" y="260.1">4</text>
<text x="27.9" y="262.6">5</text>
<text x="87.6" y="258.8">4</text>
<text x="87.6" y="261.4">5</text>
<text x="87.6" y="263.9">6</text>
<text x="91.6" y="260">Radio_PWM4</text>
<text x="91.6" y="262.6">Radio_PWM5</text>
<text x="139.6" y="258.8">4</text>
<text x="139.6" y="261.4">5</text>
<text x="139.6" y="263.9">6</text>
<text x="27.9" y="265.2">6</text>
<text x="91.6" y="265.1">Radio_PWM6</text>
<text x="10.3" y="285.9">F</text>
<text x="582.3" y="285.9">F</text>
<text x="396" y="318.8" transform="rotate(-90 396 318.8)">20</text>
<text x="406.1" y="318.8" transform="rotate(-90 406.1 318.8)">24</text>
<text x="408.7" y="318.8" transform="rotate(-90 408.7 318.8)">13</text>
<text x="411.2" y="318.8" transform="rotate(-90 411.2 318.8)">14</text>
<text x="524.3" y="320.1" transform="rotate(-90 524.3 320.1)">20</text>
<text x="534.4" y="320.1" transform="rotate(-90 534.4 320.1)">24</text>
<text x="537" y="320.1" transform="rotate(-90 537 320.1)">13</text>
<text x="539.5" y="320.1" transform="rotate(-90 539.5 320.1)">14</text>
<text x="193.2" y="329.9">M4_O1</text>
<text x="389.8" y="329.9">19</text>
<text x="415.9" y="329.9">1</text>
<text x="10.3" y="335.9">G</text>
<text x="78.9" y="332.4">M1_O1</text>
<text x="113.2" y="332.4">M2_O1</text>
<text x="151.3" y="331.2">M3_O1</text>
<text x="389.8" y="335">23</text>
<text x="415.9" y="335">5</text>
<text x="420.5" y="331.2">M1_O1</text>
<text x="518.1" y="331.2">19</text>
<text x="544.1" y="331.2">1</text>
<text x="548.8" y="332.4">M3_O1</text>
<text x="582.3" y="335.9">G</text>
<text x="64.2" y="339.8" transform="rotate(-90 64.2 339.8)">1</text>
<text x="103.6" y="338.5" transform="rotate(-90 103.6 338.5)">1</text>
<text x="141.7" y="338.5" transform="rotate(-90 141.7 338.5)">1</text>
<text x="183.6" y="338.5" transform="rotate(-90 183.6 338.5)">1</text>
<text x="379.2" y="338.8">M2_PWM</text>
<text x="379.2" y="336.2">M1_PWM</text>
<text x="389.8" y="337.6">15</text>
<text x="420.5" y="336.2">M1_O2</text>
<text x="507.5" y="337.5">M3_PWM</text>
<text x="507.5" y="340">M4_PWM</text>
<text x="518.1" y="338.8">15</text>
<text x="518.1" y="336.3">23</text>
<text x="544.1" y="336.3">5</text>
<text x="548.8" y="337.5">M3_O2</text>
<text x="380.2" y="343.9">M1_IN1</text>
<text x="380.2" y="346.4">M1_IN2</text>
<text x="389.8" y="347.7">17</text>
<text x="389.8" y="342.6">21</text>
<text x="389.8" y="345.2">22</text>
<text x="415.2" y="342.6">11</text>
<text x="415.9" y="347.7">7</text>
<text x="420.5" y="343.9">M2_O1</text>
<text x="508.5" y="345.1">M3_IN1</text>
<text x="508.5" y="347.7">M3_IN2</text>
<text x="518.1" y="343.9">21</text>
<text x="518.1" y="346.5">22</text>
<text x="543.5" y="343.9">11</text>
<text x="548.8" y="345.1">M4_O1</text>
<text x="64.2" y="350" transform="rotate(-90 64.2 350)">2</text>
<text x="103.6" y="348.7" transform="rotate(-90 103.6 348.7)">2</text>
<text x="141.7" y="348.7" transform="rotate(-90 141.7 348.7)">2</text>
<text x="183.6" y="348.7" transform="rotate(-90 183.6 348.7)">2</text>
<text x="380.2" y="351.5">M2_IN2</text>
<text x="380.2" y="348.9">M2_IN1</text>
<text x="389.8" y="350.3">16</text>
<text x="420.5" y="348.9">M2_O2</text>
<text x="508.5" y="350.2">M4_IN1</text>
<text x="508.5" y="352.7">M4_IN2</text>
<text x="518.1" y="351.5">16</text>
<text x="518.1" y="349">17</text>
<text x="544.1" y="349">7</text>
<text x="548.8" y="350.2">M4_O2</text>
<text x="78.9" y="356.6">M1_O2</text>
<text x="113.2" y="356.6">M2_O2</text>
<text x="151.3" y="357.8">M3_O2</text>
<text x="193.2" y="357.8">M4_O2</text>
<text x="396" y="364.5" transform="rotate(-90 396 364.5)">18</text>
<text x="406.1" y="363.9" transform="rotate(-90 406.1 363.9)">3</text>
<text x="411.2" y="363.9" transform="rotate(-90 411.2 363.9)">9</text>
<text x="524.3" y="365.8" transform="rotate(-90 524.3 365.8)">18</text>
<text x="534.4" y="365.2" transform="rotate(-90 534.4 365.2)">3</text>
<text x="539.5" y="365.2" transform="rotate(-90 539.5 365.2)">9</text>
<text x="10.2" y="385.9">H</text>
<text x="582.2" y="385.9">H</text>
<text x="35" y="409.9">1</text>
<text x="85" y="409.9">2</text>
<text x="135" y="409.9">3</text>
<text x="185" y="409.9">4</text>
<text x="235" y="409.9">5</text>
<text x="285" y="409.9">6</text>
<text x="335" y="409.9">7</text>
<text x="385" y="409.9">8</text>
<text x="435" y="409.9">9</text>
<text x="485" y="409.9">10</text>
<text x="535" y="409.9">11</text>
</g>
<g font-size="1.8" fill="#008484">
<text x="29.1" y="14.8">+3V3</text>
<text x="464.8" y="21.9">BT1</text>
<text x="464.8" y="24.4">Battery</text>
<text x="22.9" y="30.1">R5</text>
<text x="22.9" y="32.6">10k</text>
<text x="34.3" y="30.1">R3</text>
<text x="34.3" y="32.6">2.2k</text>
<text x="45.7" y="30.1">R4</text>
<text x="45.7" y="32.6">2.2k</text>
<text x="459" y="33.9">GND</text>
<text x="480.3" y="41.5">D2</text>
<text x="501.7" y="39.3">D1</text>
<text x="501.7" y="41.8">D_Schottky</text>
<text x="85" y="42.8">+3V3</text>
<text x="476.4" y="44">D_Schottky</text>
<text x="59.7" y="55.5">C7</text>
<text x="59.7" y="58">0.1uF</text>
<text x="72.4" y="55.5">C8</text>
<text x="72.4" y="58">0.1uF</text>
<text x="106" y="58">U5</text>
<text x="135.9" y="54.2">C9</text>
<text x="135.9" y="56.7">0.1uF</text>
<text x="513.1" y="59.3">C12</text>
<text x="95.8" y="64.4">VDD</text>
<text x="115" y="63.1">CAP</text>
<text x="130" y="64.4">GND</text>
<text x="513.1" y="61.8">47uF</text>
<text x="60.2" y="69.4">GND</text>
<text x="95.8" y="68.2">VDDIO</text>
<text x="113.1" y="69.4">XIN32</text>
<text x="166.4" y="72">Y1</text>
<text x="507.2" y="69.4">GND</text>
<text x="95.8" y="74.5">BNO_BOOTN</text>
<text x="111.4" y="73.3">XOUT32</text>
<text x="142.7" y="77.1">2.2k</text>
<text x="143.4" y="74.5">R1</text>
<text x="166.4" y="74.5">32.768</text>
<text x="95.8" y="80.9">TX</text>
<text x="110.6" y="78.3">ENV_SAD</text>
<text x="110.6" y="80.9">ENV_SCL</text>
<text x="95.8" y="84.7">RX</text>
<text x="110.5" y="86">CLKSEL0</text>
<text x="131.3" y="88.5">GND</text>
<text x="149" y="87.2">2.2k</text>
<text x="149.8" y="84.7">R2</text>
<text x="159.9" y="86">+3V3</text>
<text x="176.5" y="84.7">C11</text>
<text x="176.5" y="87.2">22pF</text>
<text x="191.8" y="84.7">C10</text>
<text x="191.8" y="87.2">22pF</text>
<text x="95.8" y="91">GND</text>
<text x="95.8" y="94.8">GNDIO</text>
<text x="115" y="94.8">PS1</text>
<text x="115" y="91">PS0</text>
<text x="138.3" y="91">+3V3</text>
<text x="178.3" y="99.9">GND</text>
<text x="83.1" y="107.5">GND</text>
<text x="123.7" y="105">GND</text>
<text x="420.3" y="154.5">U1</text>
<text x="419.5" y="157.1">Pico</text>
<text x="396" y="167.2">GND</text>
<text x="406.9" y="162.2">GPIO0</text>
<text x="406.9" y="167.2">GND</text>
<text x="406.9" y="164.7">GPIO1</text>
<text x="431.3" y="162.2">VBUS</text>
<text x="431.6" y="164.7">VSYS</text>
<text x="432.3" y="167.2">GND</text>
<text x="443.2" y="167.2">GND</text>
<text x="406.9" y="169.8">GPIO2</text>
<text x="406.9" y="172.3">GPIO3</text>
<text x="429.2" y="169.8">3V3_EN</text>
<text x="432.7" y="172.3">3V3</text>
<text x="445.8" y="172.3">+3V3</text>
<text x="396" y="179.9">GND</text>
<text x="406.9" y="174.9">GPIO4</text>
<text x="406.9" y="177.4">GPIO5</text>
<text x="406.9" y="179.9">GND</text>
<text x="423.5" y="177.4">GPIO28_ADC2</text>
<text x="427" y="174.9">ADC_VREF</text>
<text x="431.2" y="179.9">AGND</text>
<text x="443.2" y="179.9">GND</text>
<text x="406.9" y="185">GPIO7</text>
<text x="406.9" y="182.5">GPIO6</text>
<text x="423.5" y="185">GPIO26_ADC0</text>
<text x="423.5" y="182.5">GPIO27_ADC1</text>
<text x="286.1" y="191.4">Conn_01x03_Pin</text>
<text x="292.8" y="188.8">J2</text>
<text x="406.9" y="187.6">GPIO8</text>
<text x="406.9" y="190.1">GPIO9</text>
<text x="429.3" y="190.1">GPIO22</text>
<text x="432.2" y="187.6">RUN</text>
<text x="396" y="192.6">GND</text>
<text x="406.9" y="192.6">GND</text>
<text x="406.9" y="195.2">GPIO10</text>
<text x="406.9" y="197.7">GPIO11</text>
<text x="429.3" y="197.7">GPIO20</text>
<text x="429.3" y="195.2">GPIO21</text>
<text x="432.3" y="192.6">GND</text>
<text x="452.1" y="192.6">GND</text>
<text x="302.3" y="199">GND</text>
<text x="406.9" y="200.3">GPIO12</text>
<text x="406.9" y="202.8">GPIO13</text>
<text x="429.3" y="202.8">GPIO18</text>
<text x="429.3" y="200.3">GPIO19</text>
<text x="396" y="205.3">GND</text>
<text x="406.9" y="205.3">GND</text>
<text x="406.9" y="207.9">GPIO14</text>
<text x="429.3" y="207.9">GPIO17</text>
<text x="432.3" y="205.3">GND</text>
<text x="452.1" y="205.3">GND</text>
<text x="406.9" y="210.4">GPIO15</text>
<text x="420" y="211.6" transform="rotate(-90 420 211.6)">SWCLK</text>
<text x="422.5" y="211.6" transform="rotate(-90 422.5 211.6)">GND</text>
<text x="425" y="211.6" transform="rotate(-90 425 211.6)">SWDIO</text>
<text x="429.3" y="210.4">GPIO16</text>
<text x="419.6" y="228.2">GND</text>
<text x="18.2" y="251.1">Conn_01x06_Pin</text>
<text x="24.8" y="248.5">J3</text>
<text x="41.8" y="248.5">+3V3</text>
<text x="77.9" y="249.8">Conn_01x06_Pin</text>
<text x="84.5" y="247.2">J1</text>
<text x="87.6" y="251.2">1</text>
<text x="129.9" y="249.8">Conn_01x06_Pin</text>
<text x="136.6" y="247.2">J4</text>
<text x="139.6" y="251.2">1</text>
<text x="27.9" y="252.5">1</text>
<text x="155.4" y="270.1">GND</text>
<text x="521.9" y="298">+3V3</text>
<text x="393.6" y="300.6">+3V3</text>
<text x="438.2" y="315.8">C2</text>
<text x="566.4" y="317.1">C6</text>
<text x="353.1" y="322.6">C3</text>
<text x="372.1" y="323.4">C1</text>
<text x="438.2" y="318.4">0.1uF</text>
<text x="481.3" y="323.8">C4</text>
<text x="566.4" y="319.6">0.1uF</text>
<text x="353.1" y="325.1">10uF</text>
<text x="372.1" y="326">0.1uF</text>
<text x="397.1" y="324.9" transform="rotate(-90 397.1 324.9)">VCC</text>
<text x="407.3" y="325" transform="rotate(-90 407.3 325)">VM1</text>
<text x="409.8" y="325" transform="rotate(-90 409.8 325)">VM2</text>
<text x="412.3" y="325" transform="rotate(-90 412.3 325)">VM3</text>
<text x="432.3" y="326">GND</text>
<text x="481.3" y="326.4">10uF</text>
<text x="500.4" y="324.7">C5</text>
<text x="500.4" y="327.3">0.1uF</text>
<text x="525.4" y="326.2" transform="rotate(-90 525.4 326.2)">VCC</text>
<text x="535.5" y="326.3" transform="rotate(-90 535.5 326.3)">VM1</text>
<text x="538.1" y="326.3" transform="rotate(-90 538.1 326.3)">VM2</text>
<text x="540.6" y="326.3" transform="rotate(-90 540.6 326.3)">VM3</text>
<text x="560.6" y="327.3">GND</text>
<text x="347.2" y="333.6">GND</text>
<text x="366.3" y="333.6">GND</text>
<text x="394.7" y="331.1">STBY</text>
<text x="409.2" y="331.1">AO1</text>
<text x="475.5" y="334.9">GND</text>
<text x="494.5" y="334.9">GND</text>
<text x="523" y="332.3">STBY</text>
<text x="537.4" y="332.3">AO1</text>
<text x="62" y="340" transform="rotate(-90 62 340)">+</text>
<text x="101.3" y="338.7" transform="rotate(-90 101.3 338.7)">+</text>
<text x="139.4" y="338.7" transform="rotate(-90 139.4 338.7)">+</text>
<text x="181.4" y="338.7" transform="rotate(-90 181.4 338.7)">+</text>
<text x="394.7" y="338.7">PWMB</text>
<text x="394.7" y="336.1">PWMA</text>
<text x="409.2" y="336.1">AO2</text>
<text x="523" y="340">PWMB</text>
<text x="523" y="337.4">PWMA</text>
<text x="537.4" y="337.4">AO2</text>
<text x="67.3" y="345">M1</text>
<text x="67.3" y="347.6">VQ4TL2BQ380001</text>
<text x="106.7" y="343.8">M2</text>
<text x="106.7" y="346.3">VQ4TL2BQ380001</text>
<text x="144.8" y="343.8">M3</text>
<text x="144.8" y="346.3">VQ4TL2BQ380001</text>
<text x="186.7" y="343.8">M4</text>
<text x="186.7" y="346.3">VQ4TL2BQ380001</text>
<text x="394.7" y="343.8">AIN1</text>
<text x="394.7" y="346.3">AIN2</text>
<text x="409" y="343.8">BO1</text>
<text x="523" y="345">AIN1</text>
<text x="523" y="347.6">AIN2</text>
<text x="537.3" y="345">BO1</text>
<text x="394.7" y="351.4">BIN2</text>
<text x="394.7" y="348.8">BIN1</text>
<text x="409" y="348.8">BO2</text>
<text x="523" y="352.7">BIN2</text>
<text x="523" y="350.1">BIN1</text>
<text x="537.3" y="350.1">BO2</text>
<text x="397.1" y="359.7" transform="rotate(-90 397.1 359.7)">GND</text>
<text x="407.3" y="359.7" transform="rotate(-90 407.3 359.7)">PGND1</text>
<text x="412.3" y="359.7" transform="rotate(-90 412.3 359.7)">PGND2</text>
<text x="413.7" y="364.1">U3</text>
<text x="525.4" y="360.9" transform="rotate(-90 525.4 360.9)">GND</text>
<text x="535.5" y="360.9" transform="rotate(-90 535.5 360.9)">PGND1</text>
<text x="540.6" y="360.9" transform="rotate(-90 540.6 360.9)">PGND2</text>
<text x="542" y="365.4">U4</text>
<text x="394.2" y="371.7">GND</text>
<text x="413.7" y="366.6">TB6612FNG</text>
<text x="542" y="367.9">TB6612FNG</text>
<text x="522.5" y="373">GND</text>
</g>
<g font-size="1.8" fill="#0000c2">
<text x="454.2" y="23.5">5V</text>
<text x="454.7" y="81">NOTE: See</text>
<text x="465.8" y="81">figure</text>
<text x="472.4" y="81">16</text>
<text x="476" y="81">from</text>
<text x="481.6" y="81">Raspberry</text>
<text x="492.1" y="81">Pi</text>
<text x="495.2" y="81">Pico</text>
<text x="500.4" y="81">datasheet</text>
<text x="510.9" y="81">for</text>
<text x="514.7" y="81">reference</text>
<text x="524.7" y="81">on</text>
<text x="528.2" y="81">powering</text>
<text x="537.8" y="81">Pico</text>
<text x="94" y="111.5">NOTE: PS0</text>
<text x="105.4" y="111.5">(high)</text>
<text x="112.3" y="111.5">and</text>
<text x="116.9" y="111.5">PS1</text>
<text x="121.8" y="111.5">(low)</text>
<text x="127.8" y="111.5">configuration</text>
<text x="141.5" y="111.5">sets</text>
<text x="146.6" y="111.5">BNO</text>
<text x="151.7" y="111.5">into</text>
<text x="156.5" y="111.5">UART RVC Mode</text>
<text x="173.1" y="111.5">permanently</text>
<text x="447" y="216.6">NOTE: 6</text>
<text x="447" y="218.7">the</text>
<text x="447" y="220.7">implemented</text>
<text x="451.2" y="218.7">radio</text>
<text x="456" y="216.6">channels</text>
<text x="457.2" y="218.7">but</text>
<text x="460.3" y="220.7">in</text>
<text x="461.4" y="218.7">serial</text>
<text x="463.2" y="220.7">software</text>
<text x="465.6" y="216.6">are</text>
<text x="467.9" y="218.7">protocols</text>
<text x="469.8" y="216.6">labeled</text>
<text x="472.4" y="220.7">to</text>
<text x="475.4" y="220.7">make</text>
<text x="477.9" y="216.6">here</text>
<text x="477.9" y="218.7">that</text>
<text x="481.6" y="220.7">wiring</text>
<text x="482.9" y="218.7">only</text>
<text x="483.2" y="216.6">for</text>
<text x="487" y="216.6">PWM communication</text>
<text x="488" y="218.7">use</text>
<text x="488.4" y="220.7">more</text>
<text x="492.4" y="218.7">1</text>
<text x="494.2" y="220.7">simple</text>
<text x="494.8" y="218.7">channel</text>
<text x="501.6" y="220.7">if</text>
<text x="503.4" y="218.7">can</text>
<text x="504.1" y="220.7">needed</text>
<text x="507.9" y="218.7">be</text>
<text x="508" y="216.6">with</text>
<text x="351.8" y="252.5">NOTE: Communicates</text>
<text x="373.3" y="252.5">with</text>
<text x="378.3" y="252.5">BNO085</text>
<text x="387" y="252.5">over</text>
<text x="392.2" y="252.5">UART 1</text>
<text x="115.6" y="283">NOTE: Any</text>
<text x="126.5" y="283">off</text>
<text x="130.3" y="283">the</text>
<text x="134.4" y="283">shelf</text>
<text x="140.2" y="283">receiver</text>
<text x="148.9" y="283">with</text>
<text x="153.9" y="283">at</text>
<text x="156.9" y="283">least</text>
<text x="162.8" y="283">4</text>
<text x="165.1" y="283">PWM channels</text>
</g>
<text font-size="1.8" x="111.7" y="98.7">BNO085</text>
</svg>
